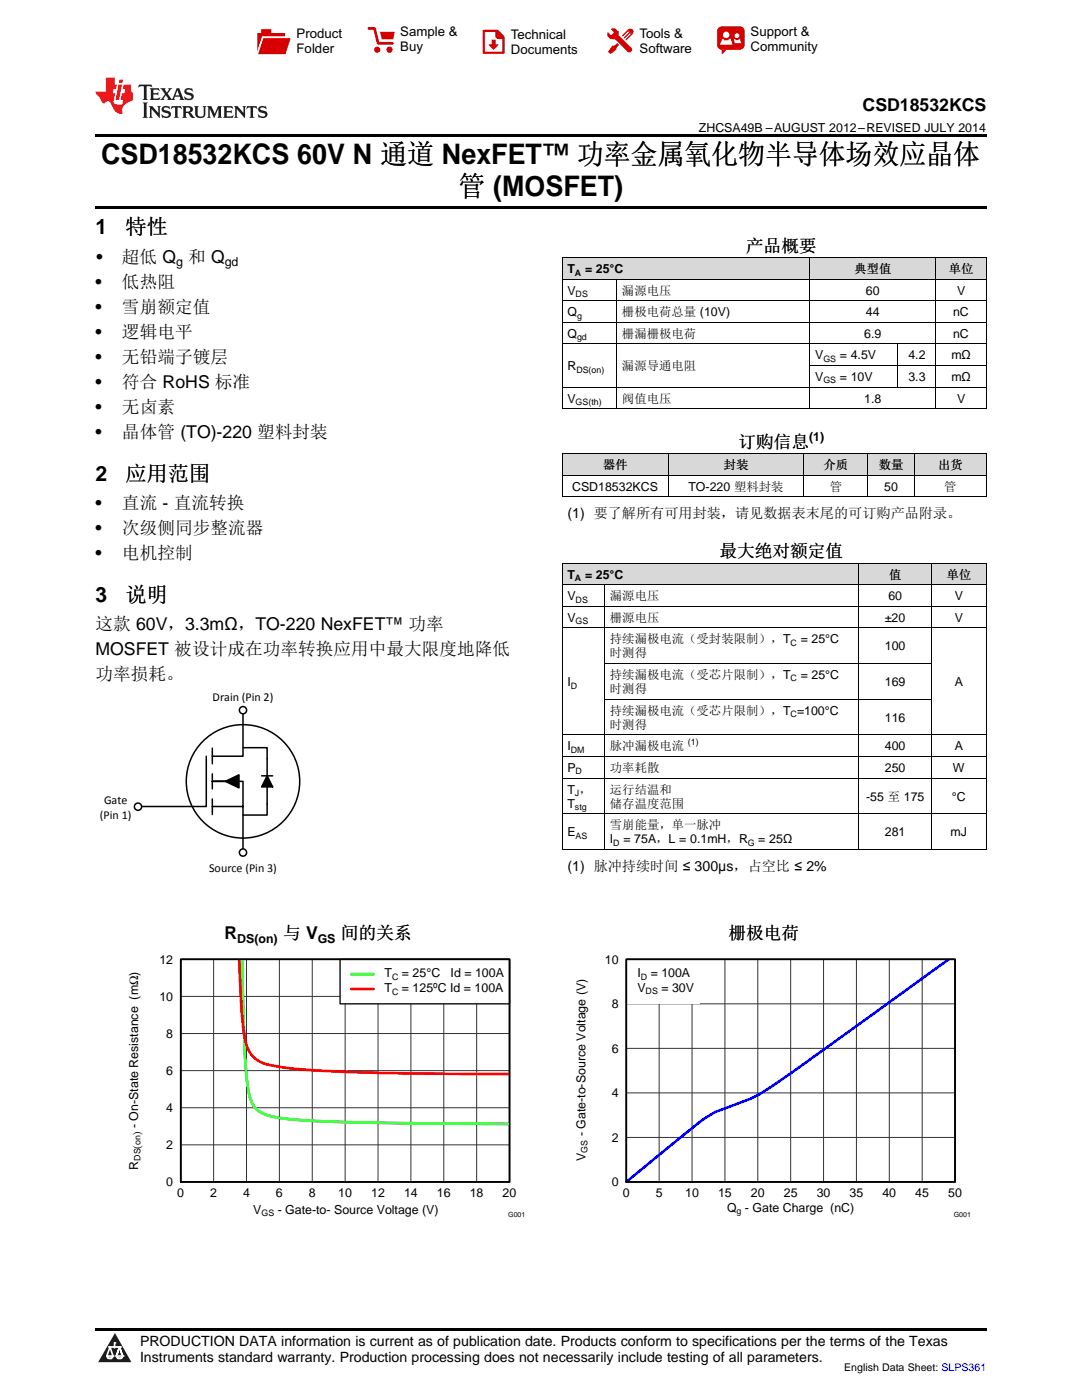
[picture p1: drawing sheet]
<svg xmlns="http://www.w3.org/2000/svg" width="216mm" height="279mm" viewBox="0 0 216 279" stroke-linecap="round" stroke-linejoin="round" font-family="sans-serif">
<g fill="#d8d8d8">
<path d="M112.2 112.4h8.4v4.3h-8.4z"/>
<path d="M120.6 112.4h50.8v4.3h-50.8z"/>
<path d="M171.4 112.4h14.4v4.3h-14.4z"/>
<path d="M185.8 112.4h11v4.3h-11z"/>
<path d="M112.2 90.6h21.1v4.3h-21.1z"/>
<path d="M133.3 90.6h27.1v4.3h-27.1z"/>
<path d="M160.4 90.6h12.7v4.3h-12.7z"/>
<path d="M173.1 90.6h9.4v4.3h-9.4z"/>
<path d="M182.5 90.6h14.3v4.3h-14.3z"/>
<path d="M112.2 51.5h10.8v4.3h-10.8z"/>
<path d="M123 51.5h38.6v4.3h-38.6z"/>
<path d="M161.6 51.5h17.6v4.3h-17.6z"/>
<path d="M179.2 51.5h7.6v4.3h-7.6z"/>
<path d="M186.8 51.5h10v4.3h-10z"/>
</g>
<path d="M22.9 266l3.3 5.9h-6.6z" fill="#231f20"/>
<path d="M21.3 270.6h1.2l-.3 .5h-.3a.53 .53 0 0 1-.6-.5z" fill-rule="evenodd" fill="#fff"/>
<path d="M21.3 270.6h1.2l-.3 .5h-.3a.53 .53 0 0 1-.6-.5z" fill="none" stroke="#231f20" stroke-width=".33"/>
<path d="M21.3 270.6l1.2 .1-.3 .4h-.5z" fill="none" stroke="#fff" stroke-width=".33"/>
<path d="M22.9 268.9h.1" fill="none" stroke="#fff" stroke-width=".33"/>
<path d="M22.9 268v.9z" fill="#fff"/>
<path d="M22.9 268v.9z" fill="none" stroke="#fff" stroke-width=".33"/>
<circle cx="22.9" cy="268" r=".16" fill="#fff"/>
<path d="M21.8 268.8h.1" fill="none" stroke="#fff" stroke-width=".33"/>
<path d="M21.8 268.8h2.2z" fill="#fff"/>
<path d="M21.8 268.8h2.2z" fill="none" stroke="#fff" stroke-width=".33"/>
<circle cx="24" cy="268.8" r=".16" fill="#fff"/>
<path d="M23.2 270.6h.1" fill="none" stroke="#fff" stroke-width=".33"/>
<path d="M23.8 268.8l-.6 1.8z" fill="#fff"/>
<path d="M23.8 268.8l-.6 1.8z" fill="none" stroke="#fff" stroke-width=".33"/>
<path d="M23.8 268.8l.7 1.8z" fill="#fff"/>
<path d="M23.8 268.8l.7 1.8z" fill="none" stroke="#fff" stroke-width=".33"/>
<path d="M24.4 270.6h.1" fill="none" stroke="#fff" stroke-width=".33"/>
<circle cx="21.3" cy="270.6" r=".16" fill="#fff"/>
<path d="M22 268.8l-.7 1.8z" fill="#fff"/>
<path d="M22 268.8l-.7 1.8z" fill="none" stroke="#fff" stroke-width=".33"/>
<path d="M22 268.8l.5 1.8z" fill="#fff"/>
<path d="M22 268.8l.5 1.8z" fill="none" stroke="#fff" stroke-width=".33"/>
<circle cx="22.5" cy="270.6" r=".16" fill="#fff"/>
<path d="M23.3 270.6h1.2a.63 .63 0 0 1-.6 .5 .63 .63 0 0 1-.6-.5z" fill-rule="evenodd" fill="#fff"/>
<path d="M23.3 270.6h1.2a.63 .63 0 0 1-.6 .5 .63 .63 0 0 1-.6-.5z" fill="none" stroke="#231f20" stroke-width=".33"/>
<path d="M23.3 270.6h1.2l-.4 .5h-.5z" fill="none" stroke="#fff" stroke-width=".33"/>
<path d="M23.2 270.6h.1" fill="none" stroke="#fff" stroke-width=".33"/>
<circle cx="24.5" cy="270.6" r=".16" fill="#fff"/>
<path d="M19 265.1h177.8v.5h-177.8z" fill="#000"/>
<path d="M36.1 191.4h65.6v44.5h-65.6z" fill="none" stroke="#000" stroke-width=".26"/>
<g fill="none" stroke="#333" stroke-width=".2">
<path d="M36.1 191.4h65.6v44.5h-65.6zM36.1 198.9h65.6M42.6 191.4v44.5M49.2 191.4v44.5M55.7 191.4v44.5M62.3 191.4v44.5M68.9 191.4v44.5M75.4 191.4v44.5M82 191.4v44.5M88.6 191.4v44.5M95.1 191.4v44.5M36.1 213.7h65.6"/>
<path d="M36.1 206.3h65.6M36.1 228.5h65.6M36.1 221.1h65.6"/>
</g>
<path d="M48.3 191.4l.2 10.4 .7 13.2a11.1 11.1 0 0 0 1.6 6 7.2 7.2 0 0 0 4.9 2.1 93.3 93.3 0 0 0 13.2 .8l32.8 .4" fill="none" stroke="#0f0" stroke-width=".53"/>
<path d="M47.7 191.4a115.1 115.1 0 0 0 1.2 15.9 5.9 5.9 0 0 0 5.5 5.4l.7 .1a83.7 83.7 0 0 0 13.8 1.1l13.1 .3 19.7 .1" fill="none" stroke="#f00" stroke-width=".53"/>
<path d="M67.9 191.4h33.8v8.9h-33.8z" fill="#fff"/>
<path d="M67.9 191.4h33.8v8.9h-33.8zM125 191.4h65.6v44.5h-65.6z" fill="none" stroke="#000" stroke-width=".26"/>
<path d="M70.1 194.4h4.4" fill="none" stroke="#0f0" stroke-width=".53"/>
<path d="M70.1 197.4h4.4" fill="none" stroke="#f00" stroke-width=".53"/>
<path d="M36.1 191.4h65.6v44.5h-65.6z" fill="none" stroke="#000" stroke-width=".35"/>
<g fill="none" stroke="#333" stroke-width=".2">
<path d="M125 191.4h65.6v44.5h-65.6zM131.5 191.4v44.5M138.1 191.4v44.5M144.6 191.4v44.5M151.2 191.4v44.5M157.8 191.4v44.5M164.3 191.4v44.5M170.9 191.4v44.5M177.5 191.4v44.5M184 191.4v44.5M125 218.1h65.6M125 209.2h65.6"/>
<path d="M125 200.3h65.6M125 227h65.6"/>
</g>
<path d="M189.4 191.4l-35.4 25.4a27.2 27.2 0 0 1-8.2 4l-3.1 1.1-2.4 1.5-15.3 12.5" fill="none" stroke="#00f" stroke-width=".53"/>
<path d="M125 191.4h14.6v8.9h-14.6z" fill="#fff"/>
<path d="M125 191.4h65.6v44.5h-65.6z" fill="none" stroke="#000" stroke-width=".35"/>
<g fill="none" stroke="#000" stroke-width=".3">
<path d="M41.2 150.9v10.1h-13M42.4 149.3v3.1M42.4 154.4v3M42.4 159.4v3.2M45 155.9l2.7-1.3v2.6zM47.4 155.9h-5h6.1v5.1M48.5 142.5v8.4h-6.1M48.5 149.2h4.8v13.5h-4.8M52.2 154.8h2.2M53.3 154.8l1.1 2.2h-2.2zM42.4 161h6.1v8.4"/>
<circle cx="48.5" cy="155.9" r="11.3"/>
</g>
<path d="M45 155.9l2.7-1.3v2.6zM53.3 154.8l1.1 2.2h-2.2z" fill="#000"/>
<circle cx="27.5" cy="161" r=".72" fill="#fff"/>
<circle cx="27.5" cy="161" r=".72" fill="none" stroke="#000" stroke-width=".3"/>
<circle cx="48.5" cy="170.1" r=".72" fill="#fff"/>
<circle cx="48.5" cy="170.1" r=".72" fill="none" stroke="#000" stroke-width=".3"/>
<circle cx="48.5" cy="141.7" r=".72" fill="#fff"/>
<circle cx="48.5" cy="141.7" r=".72" fill="none" stroke="#000" stroke-width=".3"/>
<g fill="none" stroke="#000" stroke-width=".2">
<path d="M112.2 55.7h84.6M112.2 51.4h84.6M112.2 51.5v30.1M123 55.8v25.8M161.6 51.5v30.1M186.7 51.5v30.1M196.8 51.5v30.1M112.2 77.2h84.6M112.2 68.6h84.6M112.2 64.3h84.6M112.2 60h84.6M161.6 72.9h35.2"/>
<path d="M179.2 68.7v8.6M112.2 99.1h84.6M112.2 94.8h84.6M112.2 90.5h84.6M112.2 81.5h84.6M112.2 90.6v8.6M133.3 90.6v8.6M160.4 90.6v8.6M173.1 90.6v8.6M182.4 90.6v8.6M196.8 90.6v8.6M112.2 116.7h84.6"/>
<path d="M112.2 112.4h84.6M112.2 112.4v57.2M120.6 116.7v52.9M171.4 112.4v57.2M185.8 112.4v57.2M196.8 112.4v57.2M112.2 125.3h84.6M112.2 121h84.6M120.6 139.5h65.2M120.6 132.4h65.2M112.2 155.3h84.6M112.2 151h84.6"/>
<path d="M112.2 146.7h84.6M112.2 169.5h84.6M112.2 162.4h84.6"/>
</g>
<path d="M19 26.8h177.8v.6h-177.8zM19 41.2h177.8v.5h-177.8zM112.2 99.2h.1zM160.3 99.2h.1zM173 99.2h.1zM182.4 99.2h.1zM196.7 99.2h.1z" fill="#000"/>
<path d="M27.7 16.9l-.1 .6 .6-.3h.5v.2v2.2l-.2 .4h1l-.2-.4v-2.2v-.2h.5l.6 .3-.2-.6zM29.9 17.6l.2 .4v1.6l-.2 .4h1.9l.1-.6a1.09 1.09 0 0 1-1.3 .1v-.6h.6l.4 .2v-.7l-.2 .2h-.8v-.6l.2-.1a1.01 1.01 0 0 1 1 .3l-.1-.6zM32 17.6l.9 1.2-1 1.2h.9l-.2-.3 .5-.7 .5 .7-.3 .3h1.7l-.2-.3 .1-.4h1l.1 .4-.2 .3h1l-.3-.4-.7-2h-.5l-1 2.2-.8-1.1 .9-1.1h-.9l.2 .2-.4 .7-.4-.7 .2-.2zM35.4 18l.4 1h-.8zM37 17.7a.66 .66 0 0 0-.2 .8 .66 .66 0 0 0 .6 .4l.7 .2 .1 .2a.8 .8 0 0 1-.7 .4 .8 .8 0 0 1-.7-.5l.1 .8 .2-.2a.94 .94 0 0 0 1.1 .1 .94 .94 0 0 0 .4-.9 1.48 1.48 0 0 0-1.3-.6v-.4a1.1 1.1 0 0 1 1.2 .2l-.2-.6-.2 .1-.5-.1zM28.5 20.4l.2 .4v2.3l-.2 .4h1l-.2-.4v-2.3l.2-.4zM29.7 21.2l.2 .4v1.5l-.2 .4h.8l-.3-.4 .1-1.3 1.6 1.8v-2l.2-.4h-.7l.2 .2v1.1l-1.2-1.3zM32.5 21.3a.66 .66 0 0 0-.2 .8 .66 .66 0 0 0 .6 .4l.6 .2 .2 .2a.8 .8 0 0 1-.8 .4 .8 .8 0 0 1-.7-.5l.2 .7 .2-.1a.94 .94 0 0 0 1 .1 .94 .94 0 0 0 .5-1 1.47 1.47 0 0 0-1.3-.6l-.1-.3a1.1 1.1 0 0 1 1.3 .2l-.2-.6-.2 .1-.5-.2zM34.3 21.2l-.2 .6a.64 .64 0 0 1 .8-.3v1.6l-.2 .4h1l-.3-.4 .1-1.6a.66 .66 0 0 1 .8 .3l-.2-.6zM36.3 21.2l.3 .4v1.5l-.3 .4h1l-.2-.2v-.7h.5l.1 .1a.8 .8 0 0 0 1.2 .7l-1-1a.62 .62 0 0 0 .6-.5 .62 .62 0 0 0-.6-.7zM37.1 21.5h.1a.48 .48 0 0 1 .6 0 .48 .48 0 0 1 .1 .6l-.2 .1-.6 .1zM38.7 21.2l.2 .2a2.29 2.29 0 0 0 .4 2 1.05 1.05 0 0 0 1.7-.7v-1.3l.2-.2h-.8l.2 .4v1.1a.61 .61 0 0 1-.6 .6 .61 .61 0 0 1-.6-.6v-1.1l.3-.4zM41.3 21.2l.3 .4v1.5l-.3 .4h.8l-.2-.4v-1.4l.8 1.9 .9-1.9v1.4l-.2 .4h.9l-.2-.4v-1.5l.2-.4h-.8l-.7 1.5-.6-1.5zM44.5 21.2l.2 .4v1.5l-.2 .4h1.9l.2-.6a1.1 1.1 0 0 1-1.4 .2v-.7h.6l.4 .2v-.6l-.2 .1-.8 .1v-.6l.2-.1a1.02 1.02 0 0 1 1.1 .2l-.2-.5zM46.7 21.2l.2 .4v1.5l-.2 .4h.8l-.3-.4 .1-1.3 1.6 1.8v-2l.2-.4h-.7l.2 .2v1.1l-1.2-1.3zM49.3 21.2l-.1 .6a.64 .64 0 0 1 .8-.3v1.6l-.3 .4h1l-.2-.4v-1.6a.66 .66 0 0 1 .8 .3l-.1-.6zM51.7 21.3a.66 .66 0 0 0-.2 .7 .66 .66 0 0 0 .7 .5l.6 .2 .1 .2a.8 .8 0 0 1-.7 .4 .8 .8 0 0 1-.7-.5l.1 .7 .2-.1a.94 .94 0 0 0 1.1 .1 .94 .94 0 0 0 .4-1 1.48 1.48 0 0 0-1.2-.6l-.1-.3a1.1 1.1 0 0 1 1.2 .2l-.2-.6-.1 .1-.6-.2z" fill="#231f20"/>
<path d="M21.1 15.5v2.8h-2v.4l.9 .9a.96 .96 0 0 0 1 1 .59 .59 0 0 1 .5-.4 .59 .59 0 0 1 .5 .3l.4 .8a1.61 1.61 0 0 0 2.1 1.3 1.63 1.63 0 0 1 1.1-2.2l.9-.3v-1.5a1.6 1.6 0 0 1-.4-1.7h-1.4l-.2 .9h.5l-.2 .8h-.5l-.2 1v.3h.5l-.2 .9h-.7a.74 .74 0 0 1-1-.6l.3-1.6h-.5l.2-.8h.5l.1-.9h-.4v-1.4zM23.7 16.9l-.7 3h.8l.6-3zM23.8 15.9l-.1 .7h.7l.2-.7z" fill="#ee1d23"/>
<g fill="#d60000">
<path d="M52.1 5.8h2v.8h2.8v4.2h-5.5v-4.2h.7z" fill-rule="evenodd"/>
<path d="M52.4 7.5h5.6l-1 3.3h-5.6z" fill-rule="evenodd"/>
</g>
<path d="M52.4 7.4h5.7l-.1 .1h-5.5l-1.1 3.3z" fill-rule="evenodd" fill="#fff"/>
<path d="M52.4 7.4h5.7l-.1 .1h-5.5l-1.1 3.3z" fill="none" stroke="#fff" stroke-width=".2"/>
<path d="M73.6 5.7h1.1l.7 2.9h2.9" fill="none" stroke="#d60000" stroke-width=".55"/>
<g fill="#d60000">
<path d="M75.8 6.3h3l-.4 1.6h-2.2z" fill-rule="evenodd"/>
<circle cx="75.3" cy="9.9" r=".62"/>
<circle cx="77.7" cy="9.9" r=".62"/>
</g>
<path d="M96.5 6.2h2.7l1.3 1.2v3.1h-4z" fill="none" stroke="#d60000" stroke-width=".44"/>
<g fill="#d60000">
<path d="M98.1 7.9h.8v1h.5l-.9 1.1-1-1v-.1h.6z" fill-rule="evenodd"/>
<path d="M98.9 6.2h.3l1.3 1.2v.4h-1.3l-.3-.4z" fill-rule="evenodd"/>
<path d="M121.9 5.7h.8l.7 .6 .1 .7 2.5 2.5-.8 .8-2.3-2.3-1.1-.2-.6-.6v-.8l.7 .6 .5-.4v-.2l-.5-.5z" fill-rule="evenodd"/>
<path d="M122.2 9.1h.4l.5-.5 .4 .4-.5 .5v.4l-1.2 .9-.5-.5z" fill-rule="evenodd"/>
<path d="M125.3 5.9a.67 .67 0 0 1 .9 0 .67 .67 0 0 1 0 .9z" fill-rule="evenodd"/>
<path d="M125.3 5.9l.9 .9-1.2 1.2h-.2v-.2l1-.9v-.2h-.2l-.9 1h-.2v-.2l.9-1 .1-.2h-.3l-.9 1h-.2v-.2z" fill-rule="evenodd"/>
<circle cx="125.6" cy="9.9" r=".54"/>
</g>
<path d="M123.3 6.3v.7" fill="none" stroke="#d60000" stroke-width=".2"/>
<g fill="#d60000">
<path d="M143.4 5.5l.6-.2h3.6a.95 .95 0 0 1 1 .9v2.8a.95 .95 0 0 1-1 .9h-3.6a.95 .95 0 0 1-.9-.9v-2.8z" fill-rule="evenodd"/>
<path d="M144 9.9h.9l-.7 .9h-.2z" fill-rule="evenodd"/>
</g>
<g fill="#fff">
<path d="M146.6 8.6h1.3z"/>
<path d="M144.1 7.8h.3l.1 .2h.8l.2-.2h.3l.4 1.1h-2.5z" fill-rule="evenodd"/>
<path d="M146.4 7.8h.3l.1 .2h.5l.2-.2h.2l.2 .8h-1.3z" fill-rule="evenodd"/>
<circle cx="144.9" cy="6.9" r=".65"/>
<circle cx="147" cy="7.1" r=".48"/>
</g>
<g font-size="5.6">
<text x="20.2" y="32.8">CSD18532KCS 60V N 通道 NexFET™ 功率金属氧化物半导体场效应晶体</text>
<text x="91.5" y="39.2">管 (MOSFET)</text>
</g>
<g font-size="4.2">
<text x="19" y="46.7">1</text>
<text x="25" y="46.7">特性</text>
<text x="19" y="95.9">2</text>
<text x="25" y="95.9">应用范围</text>
<text x="19" y="120.1">3</text>
<text x="25" y="120.1">说明</text>
</g>
<g font-size="3.5">
<text x="172.1" y="22.2">CSD18532KCS</text>
<text x="19.2" y="52.4">•</text>
<text x="24.3" y="52.4">超低 Q 和 Q</text>
<text x="148.8" y="50.2">产品概要</text>
<text x="19" y="57.4">•</text>
<text x="24.3" y="57.4">低热阻</text>
<text x="19" y="62.4">•</text>
<text x="24.3" y="62.4">雪崩额定值</text>
<text x="19" y="67.5">•</text>
<text x="24.3" y="67.5">逻辑电平</text>
<text x="19" y="72.5">•</text>
<text x="19" y="77.5">•</text>
<text x="24.3" y="72.5">无铅端子镀层</text>
<text x="24.3" y="77.5">符合 RoHS 标准</text>
<text x="19" y="82.5">•</text>
<text x="24.3" y="82.5">无卤素</text>
<text x="19" y="87.5">•</text>
<text x="24.3" y="87.5">晶体管 (TO)-220 塑料封装</text>
<text x="147.3" y="89.3">订购信息</text>
<text x="19" y="101.6">•</text>
<text x="24.3" y="101.6">直流 - 直流转换</text>
<text x="19" y="106.6">•</text>
<text x="24.3" y="106.6">次级侧同步整流器</text>
<text x="19" y="111.7">•</text>
<text x="24.3" y="111.7">电机控制</text>
<text x="143.5" y="111.2">最大绝对额定值</text>
<text x="19" y="125.8">这款 60V，3.3mΩ，TO-220 NexFET™ 功率</text>
<text x="19" y="130.7">MOSFET 被设计成在功率转换应用中最大限度地降低</text>
<text x="19" y="135.7">功率损耗。</text>
<text x="44.8" y="187.5">R</text>
<text x="56.5" y="187.5">与 V</text>
<text x="68" y="187.5">间的关系</text>
<text x="145.3" y="187.5">栅极电荷</text>
</g>
<g font-size="2.8">
<text x="113.2" y="103.4">(1) 要了解所有可用封装，请见数据表末尾的可订购产品附录。</text>
<text x="113.2" y="173.8">(1) 脉冲持续时间 ≤ 300μs，占空比 ≤ 2%</text>
<text x="27.9" y="268.6">PRODUCTION DATA information is current as of publication date. Products conform to specifications per the terms of the Texas</text>
<text x="27.9" y="271.8">Instruments standard warranty. Production processing does not necessarily include testing of all parameters.</text>
</g>
<g font-size="2.6">
<text x="59.2" y="7.6">Product</text>
<text x="59.2" y="10.6">Folder</text>
<text x="79.9" y="7.3">Sample &amp;</text>
<text x="79.9" y="10.2">Buy</text>
<text x="101.9" y="7.8">Technical</text>
<text x="101.9" y="10.8">Documents</text>
<text x="127.6" y="7.6">Tools &amp;</text>
<text x="127.6" y="10.6">Software</text>
<text x="149.8" y="7.2">Support &amp;</text>
<text x="149.8" y="10.2">Community</text>
</g>
<g font-size="2.5">
<text x="139.5" y="26.3">ZHCSA49B –AUGUST 2012–REVISED JULY 2014</text>
<text x="35.1" y="53.1">g</text>
<text x="44.8" y="53.1">gd</text>
<text x="113.2" y="54.5">T</text>
<text x="113.2" y="58.8">V</text>
<text x="116.7" y="54.5">= 25°C</text>
<text x="124.1" y="58.8">漏源电压</text>
<text x="170.5" y="54.5">典型值</text>
<text x="172.8" y="58.8">60</text>
<text x="189.3" y="54.5">单位</text>
<text x="191" y="58.8">V</text>
<text x="113.2" y="63.1">Q</text>
<text x="124.1" y="63.1">栅极电荷总量 (10V)</text>
<text x="172.8" y="63.1">44</text>
<text x="190.2" y="63.1">nC</text>
<text x="113.2" y="67.4">Q</text>
<text x="124.1" y="67.4">栅漏栅极电荷</text>
<text x="162.7" y="71.7">V</text>
<text x="167.6" y="71.7">= 4.5V</text>
<text x="172.4" y="67.4">6.9</text>
<text x="181.3" y="71.7">4.2</text>
<text x="189.8" y="71.7">mΩ</text>
<text x="190.2" y="67.4">nC</text>
<text x="113.2" y="73.9">R</text>
<text x="124.1" y="73.9">漏源导通电阻</text>
<text x="162.7" y="76">V</text>
<text x="167.6" y="76">= 10V</text>
<text x="181.3" y="76">3.3</text>
<text x="189.8" y="76">mΩ</text>
<text x="113.2" y="80.3">V</text>
<text x="124.1" y="80.3">阀值电压</text>
<text x="172.4" y="80.3">1.8</text>
<text x="191" y="80.3">V</text>
<text x="161.4" y="87.9">(1)</text>
<text x="120.3" y="93.6">器件</text>
<text x="144.4" y="93.6">封装</text>
<text x="164.3" y="93.6">介质</text>
<text x="175.3" y="93.6">数量</text>
<text x="187.2" y="93.6">出货</text>
<text x="114.2" y="97.9">CSD18532KCS</text>
<text x="137.4" y="97.9">TO-220 塑料封装</text>
<text x="165.6" y="97.9">管</text>
<text x="176.4" y="97.9">50</text>
<text x="188.4" y="97.9">管</text>
<text x="113.2" y="115.5">T</text>
<text x="113.2" y="119.8">V</text>
<text x="116.7" y="115.5">= 25°C</text>
<text x="121.7" y="119.8">漏源电压</text>
<text x="177.3" y="119.8">60</text>
<text x="177.4" y="115.5">值</text>
<text x="188.9" y="115.5">单位</text>
<text x="190.5" y="119.8">V</text>
<text x="113.2" y="124.1">V</text>
<text x="121.7" y="124.1">栅源电压</text>
<text x="176.6" y="124.1">±20</text>
<text x="190.5" y="124.1">V</text>
<text x="121.7" y="128.4">持续漏极电流（受封装限制），T</text>
<text x="121.7" y="131.2">时测得</text>
<text x="159.8" y="128.4">= 25°C</text>
<text x="176.6" y="129.8">100</text>
<text x="113.2" y="136.9">I</text>
<text x="121.7" y="135.5">持续漏极电流（受芯片限制），T</text>
<text x="159.8" y="135.5">= 25°C</text>
<text x="176.6" y="136.9">169</text>
<text x="190.5" y="136.9">A</text>
<text x="121.7" y="138.3">时测得</text>
<text x="121.7" y="142.6">持续漏极电流（受芯片限制），T =100°C</text>
<text x="113.2" y="149.8">I</text>
<text x="121.7" y="145.5">时测得</text>
<text x="121.7" y="149.8">脉冲漏极电流</text>
<text x="176.6" y="144">116</text>
<text x="176.6" y="149.8">400</text>
<text x="190.5" y="149.8">A</text>
<text x="113.2" y="154.1">P</text>
<text x="121.7" y="154.1">功率耗散</text>
<text x="176.6" y="154.1">250</text>
<text x="190.1" y="154.1">W</text>
<text x="113.2" y="158.4">T ，</text>
<text x="113.2" y="161.2">T</text>
<text x="121.7" y="158.4">运行结温和</text>
<text x="121.7" y="161.2">储存温度范围</text>
<text x="172.8" y="159.8">-55 至 175</text>
<text x="189.9" y="159.8">°C</text>
<text x="113.2" y="166.9">E</text>
<text x="121.7" y="165.5">雪崩能量，单一脉冲</text>
<text x="176.6" y="166.9">281</text>
<text x="189.7" y="166.9">mJ</text>
<text x="121.7" y="168.3">I</text>
<text x="124.4" y="168.3">= 75A，L = 0.1mH，R</text>
<text x="151.3" y="168.3">= 25Ω</text>
<text x="47.3" y="188.2">DS(on)</text>
<text x="63.4" y="188.2">GS</text>
<text x="31.8" y="192.3">12</text>
<text x="76.7" y="195.1">T</text>
<text x="80.2" y="195.1">= 25°C</text>
<text x="89.9" y="195.1">Id = 100A</text>
<text x="120.7" y="192.3">10</text>
<text x="127.2" y="195.1">I</text>
<text x="129.8" y="195.1">= 100A</text>
<text x="31.8" y="199.7">10</text>
<text x="76.7" y="198">T</text>
<text x="80.2" y="198">= 125ºC Id = 100A</text>
<text x="122.1" y="201.2">8</text>
<text x="127.2" y="198">V</text>
<text x="132" y="198">= 30V</text>
<text x="33.2" y="207.1">8</text>
<text x="33.2" y="214.6">6</text>
<text x="122.1" y="210.1">6</text>
<text x="33.2" y="222">4</text>
<text x="122.1" y="219">4</text>
<text x="27.6" y="225.2" transform="rotate(-90 27.6 225.2)">- On-State Resistance (mΩ)</text>
<text x="116.8" y="226.8" transform="rotate(-90 116.8 226.8)">- Gate-to-Source Voltage (V)</text>
<text x="122.1" y="227.9">2</text>
<text x="27.6" y="233.4" transform="rotate(-90 27.6 233.4)">R</text>
<text x="33.2" y="229.4">2</text>
<text x="116.8" y="231.7" transform="rotate(-90 116.8 231.7)">V</text>
<text x="33.2" y="236.8">0</text>
<text x="35.4" y="238.9">0</text>
<text x="41.9" y="238.9">2</text>
<text x="48.5" y="238.9">4</text>
<text x="55.1" y="238.9">6</text>
<text x="61.6" y="238.9">8</text>
<text x="67.5" y="238.9">10</text>
<text x="74.1" y="238.9">12</text>
<text x="80.6" y="238.9">14</text>
<text x="87.2" y="238.9">16</text>
<text x="93.7" y="238.9">18</text>
<text x="100.3" y="238.9">20</text>
<text x="122.1" y="236.8">0</text>
<text x="124.3" y="238.9">0</text>
<text x="130.8" y="238.9">5</text>
<text x="136.7" y="238.9">10</text>
<text x="143.3" y="238.9">15</text>
<text x="149.8" y="238.9">20</text>
<text x="156.4" y="238.9">25</text>
<text x="163" y="238.9">30</text>
<text x="169.5" y="238.9">35</text>
<text x="176.1" y="238.9">40</text>
<text x="182.6" y="238.9">45</text>
<text x="189.2" y="238.9">50</text>
<text x="50.5" y="242.2">V</text>
<text x="55.4" y="242.2">- Gate-to- Source Voltage (V)</text>
<text x="145.1" y="241.9">Q - Gate Charge (nC)</text>
</g>
<g font-size="2.4">
<text x="42.4" y="139.9">Drain (Pin 2)</text>
<text x="20.8" y="160.5">Gate</text>
<text x="20" y="163.4">(Pin 1)</text>
<text x="41.7" y="174.1">Source (Pin 3)</text>
</g>
<g font-size="2.1">
<text x="28" y="226.5" transform="rotate(-90 28 226.5)">)</text>
<text x="28" y="229.2" transform="rotate(-90 28 229.2)">(</text>
<text x="168.5" y="273.7">English Data Sheet: SLPS361</text>
</g>
<g font-size="1.8">
<text x="114.7" y="55">A</text>
<text x="114.9" y="59.3">DS</text>
<text x="115.1" y="63.6">g</text>
<text x="115.1" y="67.9">gd</text>
<text x="115" y="74.4">DS(on)</text>
<text x="164.3" y="72.2">GS</text>
<text x="164.3" y="76.5">GS</text>
<text x="114.9" y="80.8">GS(th)</text>
<text x="114.7" y="116">A</text>
<text x="114.9" y="120.3">DS</text>
<text x="114.9" y="124.6">GS</text>
<text x="157.8" y="128.9">C</text>
<text x="113.9" y="137.4">D</text>
<text x="157.8" y="136">C</text>
<text x="157.8" y="143.1">C</text>
<text x="137.3" y="148.8">(1)</text>
<text x="113.9" y="150.2">DM</text>
<text x="114.9" y="154.6">D</text>
<text x="114.7" y="158.9">J</text>
<text x="114.7" y="161.7">stg</text>
<text x="114.9" y="167.4">AS</text>
<text x="122.4" y="168.8">D</text>
<text x="149.2" y="168.8">G</text>
<text x="78.3" y="195.5">C</text>
<text x="127.9" y="195.5">D</text>
<text x="78.3" y="198.5">C</text>
<text x="128.8" y="198.5">DS</text>
<text x="28" y="231.7" transform="rotate(-90 28 231.7)">DS on</text>
<text x="117.3" y="230" transform="rotate(-90 117.3 230)">GS</text>
<text x="52.2" y="242.7">GS</text>
<text x="147" y="242.4">g</text>
</g>
<g font-size="1.4">
<text x="101.4" y="242.9">G001</text>
<text x="190.3" y="242.9">G001</text>
</g>
</svg>
